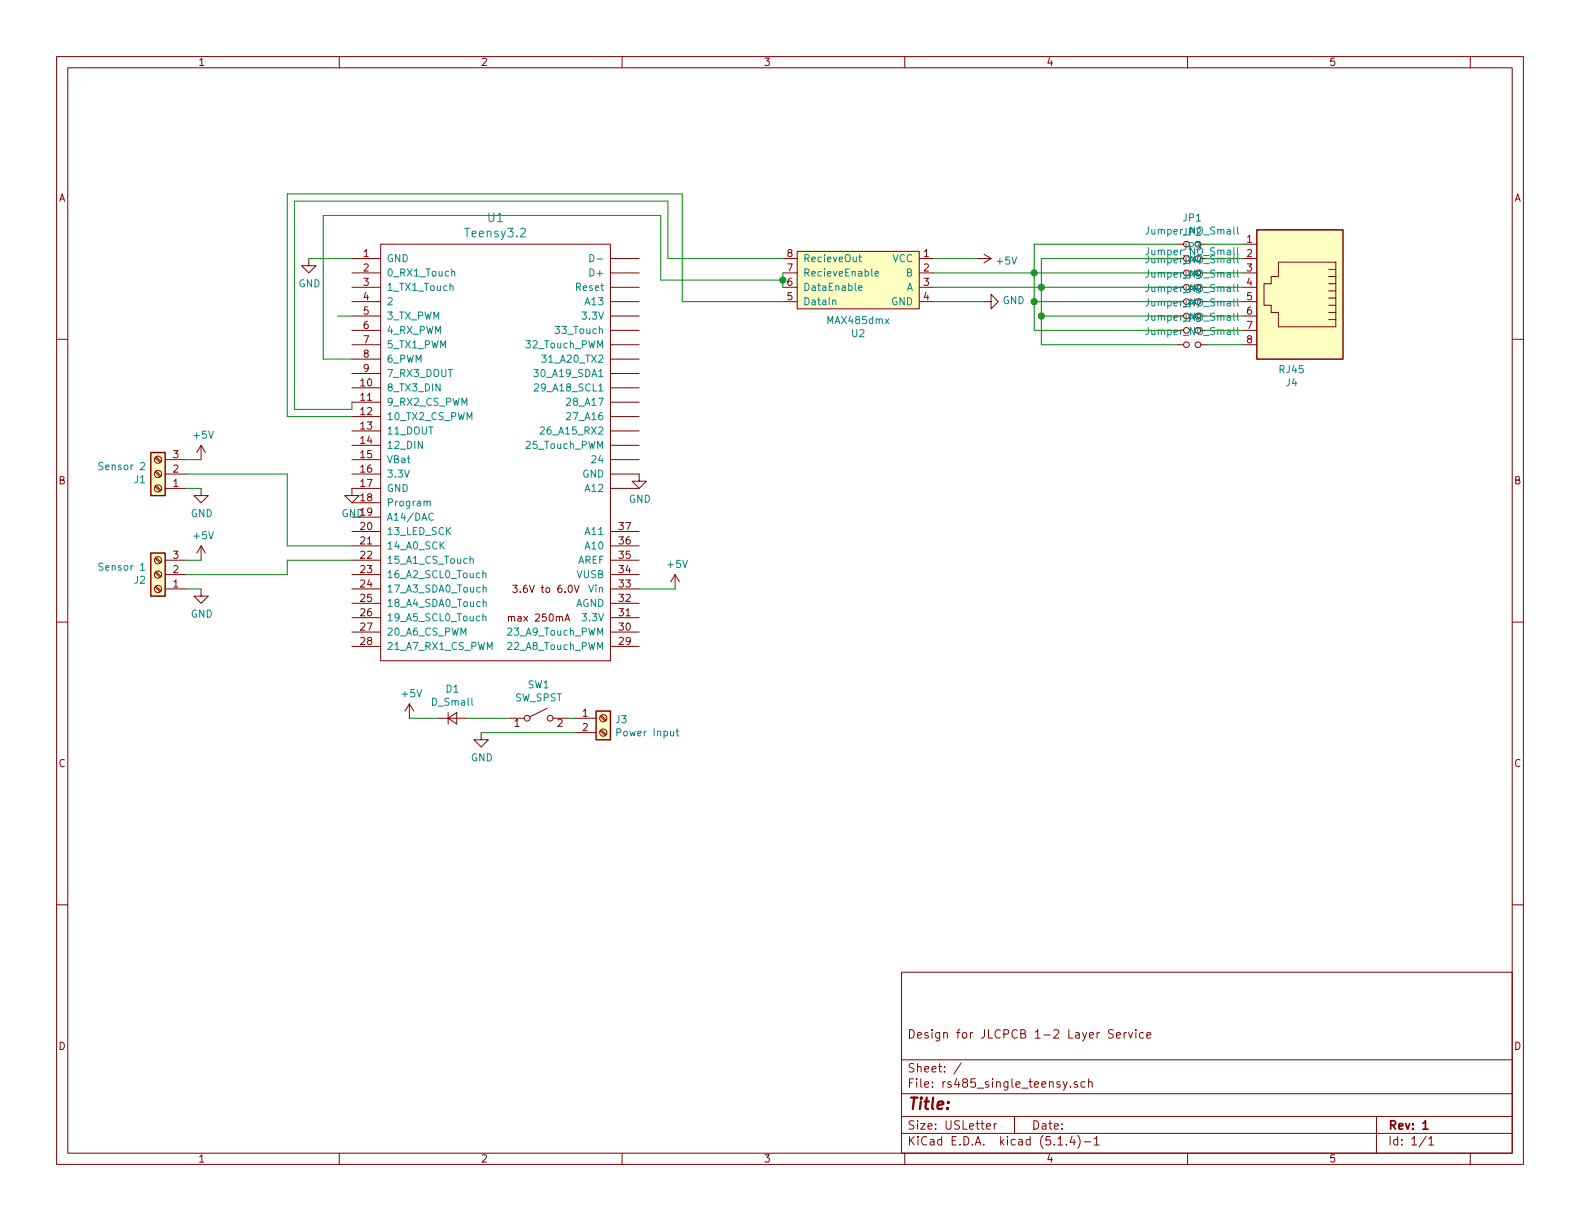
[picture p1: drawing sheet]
<svg xmlns="http://www.w3.org/2000/svg" width="279mm" height="216mm" viewBox="0 0 279 216" stroke-linecap="round" stroke-linejoin="round" font-family="sans-serif">
<g fill="none" stroke="#840000" stroke-width=".18">
<path d="M10 10h259.4v195.9h-259.4zM12 12h255.4v191.9h-255.4zM60 10v2M110 10v2M160 10v2M210 10v2M260 10v2M10 60h2M54.6 45.7v1.3h1.3l-1.3 1.3-1.3-1.3h1.3M62.2 45.7h5.1M62.2 48.3h5.1M62.2 50.8h5.1"/>
<path d="M62.2 53.3h5.1M62.2 55.9h5.1M62.2 58.4h5.1M67.3 43.2h40.6v73.6h-40.6zM107.9 45.7h5.1M107.9 48.3h5.1M107.9 50.8h5.1M107.9 53.3h5.1M107.9 55.9h5.1M107.9 58.4h5.1M138.4 45.7h2.6M138.4 48.3h2.6"/>
<path d="M138.4 50.8h2.6M138.4 53.3h2.6M141 44.5h21.6v10.1h-21.6zM162.6 45.7h2.5M162.6 48.3h2.5M162.6 50.8h2.5M162.6 53.3h2.5M172.7 45.7h2.6M174 53.3h1.3v-1.2l1.2 1.2-1.2 1.3v-1.3M174 45l1.3 .7M175.3 45.7l-1.3 .8M208.3 43.2h1"/>
<path d="M212.3 43.2h1.1M219.7 43.2h2.5M219.7 45.7h2.5M219.7 48.3h2.5M219.7 50.8h2.5M219.7 53.3h2.5M219.7 55.9h2.5M219.7 58.4h2.5M226.1 46.4h10.1v11.4h-10.1v-2.6h-1.3v-1.2h-1.3v-3.8h1.3v-1.3h1.3zM234.9 47.6h1.3M234.9 48.9h1.3M234.9 50.2h1.3"/>
<path d="M234.9 51.4h1.3M234.9 52.7h1.3M234.9 54h1.3M234.9 55.2h1.3M234.9 56.5h1.3M267.4 60h2M35.6 78.7l-.8 1.3M35.6 78.7v2.6M35.6 78.7l.7 1.3M62.2 61h5.1M62.2 68.6h5.1M62.2 71.1h5.1"/>
<path d="M62.2 73.7h5.1M62.2 76.2h5.1M62.2 78.7h5.1M62.2 63.5h5.1M62.2 66h5.1M107.9 61h5.1M107.9 68.6h5.1M107.9 71.1h5.1M107.9 73.7h5.1M107.9 76.2h5.1M107.9 78.7h5.1M107.9 63.5h5.1"/>
<path d="M107.9 66h5.1M208.3 61h1M212.3 61h1.1M219.7 61h2.5M27.4 98.7l.9 .9M27.4 80.9l.9 .9M27.4 83.5l.9 .8M27.4 86l.9 .9M27.6 98.6l.9 .8M27.6 80.8l.9 .8M27.6 83.3l.9 .9M27.6 85.9l.9 .8"/>
<path d="M29.2 81.3h3.8M29.2 83.8h3.8M29.2 86.4h3.8M29.2 99.1h3.8M35.6 86.4v1.2h1.2l-1.2 1.3-1.3-1.3h1.3M35.6 96.5v2.6M35.6 96.5l-.8 1.3M35.6 96.5l.7 1.3M62.2 81.3h5.1M62.2 83.8h5.1M62.2 88.9h5.1M62.2 91.4h5.1"/>
<path d="M62.2 94h5.1M62.2 96.5h5.1M62.2 99.1h5.1M67.3 86.4h-5.1v1.2h1.3l-1.3 1.3-1.2-1.3h1.2M107.9 83.8h5.1v1.3h1.3l-1.3 1.3-1.2-1.3h1.2M107.9 81.3h5.1M107.9 86.4h5.1M107.9 94h5.1M107.9 96.5h5.1M107.9 99.1h5.1M10 110h2M27.4 101.3l.9 .8"/>
<path d="M27.4 103.8l.9 .8M27.6 101.1l.9 .8M27.6 103.6l.9 .9M29.2 101.6h3.8M29.2 104.1h3.8M35.6 104.1v1.3h1.2l-1.2 1.3-1.3-1.3h1.3M62.2 101.6h5.1M62.2 104.1h5.1M62.2 106.7h5.1M62.2 109.2h5.1M62.2 111.8h5.1M62.2 114.3h5.1"/>
<path d="M90.7 103.5h.8l-.5 .5 .4 .1 .1 .4-.3 .2-.5-.1M99.9 109.8l.4-1.2 .4 1.2M100 109.5h.6M101.5 103.5l.5 1.2 .4-1.2M107.9 101.6h5.1M107.9 104.1h5.1M107.9 106.7h5.1M107.9 109.2h5.1M107.9 111.8h5.1M107.9 114.3h5.1M119.4 101.6l-.8 1.3M119.4 101.6v2.5"/>
<path d="M119.4 101.6l.7 1.3M267.4 110h2M72.4 124.5l-.8 1.2M72.4 124.5v2.5M72.4 124.5l.8 1.2M77.5 127h5M79.2 127l1.6-1v2zM79.2 126v2M85.1 129.5v1.3h1.3l-1.3 1.3-1.3-1.3h1.3M90.2 127h2.5M96.8 125.2l-3.1 1.5M97.8 127h2.5"/>
<path d="M101.6 127h3.8M101.6 129.5h3.8M106.1 129.2l.9 .8M106.1 126.7l.9 .8M106.3 129l.9 .9M106.3 126.5l.9 .8M10 160h2M267.4 160h2M159.4 171.9h108v32h-108zM159.4 197.4h108M159.4 193.4h108M159.4 187.4h108"/>
<path d="M170 188l-1.3 1.9M174.4 199.2l.8-.2-.1-.2-.4-.1-.3 .2 .1 .7h.6M175.8 198.7v1M176.2 198.7l-.3 .1-.1 .2M179.4 197.4v3M188.7 191.3l-.5 1.3-.2 .2M189.3 192.1v.2M190.5 191.3h-.4l-.2 .2 .1 .2 .5 .1v.4h-.6M191.9 191.3h-.5l-.2 .2v.6l.2 .2 .5-.1M192.5 191.4l.2-.1h.4v1M192.5 190.8v1.5M196.8 182.1h-.5l-.3 .2 .1 .4 .7 .3v.4l-.2 .2-.6-.1"/>
<path d="M197.4 183.1l.7-.2v-.2l-.5-.1-.2 .2 .1 .7h.6M198.8 182.6v1M199.2 182.6l-.4 .3M199.6 182.6l.3 1 .4-1M200.9 182.1v.1M200.9 182.6v1M202.2 182.7l-.4-.1-.3 .3 .1 .5 .2 .2 .4-.1M202.8 183.1l.7-.2-.1-.2-.4-.1-.2 .2v.7h.6M243.4 197.4v6.5M60 203.9v2M110 203.9v2M159.4 200.4h108"/>
<path d="M160 203.9v2M187.1 202.5h.8M188.6 202.3v.2M189.6 200.9l-.4 1.1h.9M189.9 201.5v1M190.6 200.8a1.71 1.71 0 0 1 0 2.2M191.7 201.9h1.2M193.5 201.4l.4-.4v1.5M193.5 202.5h.9M210 203.9v2M252.2 200.9l-1.2 1.9M252.7 201.4l.4-.4v1.5"/>
<path d="M252.7 202.5h.8M260 203.9v2"/>
<circle cx="209.8" cy="61" r=".51"/>
<circle cx="211.8" cy="61" r=".51"/>
<circle cx="27.9" cy="99.1" r=".63"/>
<circle cx="27.9" cy="83.8" r=".63"/>
<circle cx="27.9" cy="86.4" r=".63"/>
<circle cx="27.9" cy="81.3" r=".63"/>
<circle cx="27.9" cy="104.1" r=".63"/>
<circle cx="27.9" cy="101.6" r=".63"/>
<circle cx="93.2" cy="127" r=".51"/>
<circle cx="97.3" cy="127" r=".51"/>
<circle cx="106.7" cy="129.5" r=".63"/>
<circle cx="106.7" cy="127" r=".63"/>
</g>
<path d="M251.6 198.6l.5-.4v1.5M251.6 199.7h.9" fill="none" stroke="#840000" stroke-width=".3"/>
<g fill="none" stroke="#008484" stroke-width=".18">
<path d="M79.6 50.6l.2-.1 .3 .1v.8M79.9 48.1l.2-.1h.3v.8M104.3 45a.64 .64 0 0 1 .7 .6 .64 .64 0 0 1-.7 .7zM105.6 45.8h1M147.2 53.2l.2-.1h.3l.1 .8M151.8 50.9l.7-.1-.1-.2-.4-.1-.2 .2 .1 .6h.5M151.8 45.4h.5M152 45v1.1l.3 .2M154.8 48.4l.5-.1v-.3h-.4l-.1 .2v.6h.5M203.1 45.2v.9a.39 .39 0 0 1-.5 .4M203.7 45.6v.8l.3 .1 .2-.1M204.2 45.6v.9"/>
<path d="M204.8 45.8l.2-.2 .3 .1 .1 .8M204.8 45.6v.9M205.4 45.8l.1-.2 .3 .1 .1 .8M206.5 45.7l.4-.1 .2 .3-.1 .5h-.5M206.5 45.6v1.3M207.6 46.1l.6-.2v-.2l-.4-.1-.2 .2 .1 .6h.5M212.9 46.6h.9M214.8 45.3l-.5-.1-.2 .1v.4l.6 .2 .1 .4-.2 .2-.5-.1M215.3 45.8l.2-.2 .3 .1 .1 .8M215.3 45.6v.9M215.9 45.8l.2-.2 .3 .1v.8M217 45.7h.5l.1 .8"/>
<path d="M217.6 45.9l-.4 .1-.2 .2v.2h.6M218.2 45.2v1.1l.2 .2M218.8 40.1v1.1l.2 .2M218.8 43.8v1.1l.2 .2M218.8 45.2v1.1l.2 .2M218.8 47.8v1l.2 .2M218.8 50.3v1.1l.2 .2M218.8 52.8v1.1l.2 .2M218.8 55.4v1.1l.2 .1M218.8 57.9v1.1l.2 .2M94.4 65.3h.8l-.5 .5 .4 .1v.6l-.2 .1-.5-.1M94.5 68l.5-.1 .2 .3v.2l-.8 .7h.8"/>
<path d="M95.5 75.6l.5-.1 .3 .3-.8 1h.8M95.8 62.8h.8l-.5 .5 .4 .1 .1 .4-.3 .3-.5-.2M100.2 73.1l.5-.2 .2 .4v.2l-.8 .7h.8M100.2 70.5l.5-.1 .2 .4v.2l-.8 .7h.8M24.8 99.9l.4-.3v1.2M24.8 81.9l.5-.1 .3 .3-.1 .2-.7 .8h.8M75.5 88.8l.2-.2 .3 .1 .1 .8M76.6 90.9a.6 .6 0 0 0-.8 .4 .6 .6 0 0 0 .6 .7l.2-.1M83.1 98.9l.2-.1h.3l.1 .8M24.8 100.8h.8M85.4 101.4l.2-.1 .3 .1v.8M85.4 109.1l.2-.2 .3 .1v.8"/>
<path d="M85.4 100.9v1.3M85.4 108.5v1.3M85.4 104l.2-.1h.3l.1 .8M85.4 106.5l.2-.1 .3 .1 .1 .7M119.6 129.3h.4M119.7 128.9v1l.3 .2"/>
</g>
<g fill="#ffffc2" stroke="#ffffc2" stroke-width=".18">
<path d="M141 44.5h21.6v10.1h-21.6z"/>
<path d="M222.2 40.6h15.3v22.9h-15.3z"/>
<path d="M105.4 125.7h2.5v5.1h-2.5z"/>
<path d="M26.7 97.8h2.5v7.6h-2.5z"/>
<path d="M26.7 80h2.5v7.6h-2.5z"/>
</g>
<path d="M222.2 40.6h15.3v22.9h-15.3zM26.7 97.8h2.5v7.6h-2.5zM26.7 80h2.5v7.6h-2.5zM105.4 125.7h2.5v5.1h-2.5z" fill="none" stroke="#840000" stroke-width=".25"/>
<g fill="none" stroke="#008400" stroke-width=".18">
<path d="M54.6 45.7h7.6M59.7 55.9h2.5M138.4 45.7h-20.3v-10.1h-66v36.8h10.1v-1.3M138.4 53.3h-17.8v-19h-69.8v39.4h11.4M138.4 48.3v2.5M138.4 49.5h-21.6v-11.4h-59.7v25.4h5.1M165.1 45.7h7.6M165.1 48.3h43.2M165.1 50.8h43.2M165.1 53.3h8.9M182.9 53.3h25.4M184.1 55.9h24.2"/>
<path d="M208.3 45.7h-24.2v15.3h24.2M208.3 43.2h-25.4v15.2h25.4M213.4 45.7h6.3M213.4 48.3h6.3M213.4 50.8h6.3M213.4 53.3h6.3M213.4 55.9h6.3M213.4 58.4h6.3M213.4 43.2h6.3M213.4 61h6.3M33 99.1h2.6M33 83.8h17.8v12.7h11.4"/>
<path d="M33 81.3h2.6M33 86.4h2.6M62.2 99.1h-11.4v2.5h-17.8M33 104.1h2.6M113 104.1h6.4M72.4 127h5.1M82.5 127h7.7M85.1 129.5h16.5M100.3 127h1.3"/>
</g>
<g fill="#008400" stroke="#008400" stroke-width=".25">
<circle cx="184.2" cy="50.8" r=".51"/>
<circle cx="138.4" cy="49.5" r=".51"/>
<circle cx="182.9" cy="48.3" r=".51"/>
<circle cx="182.9" cy="53.3" r=".51"/>
<circle cx="184.2" cy="55.9" r=".51"/>
</g>
<text font-size="2.8" fill="#840000" x="160.4" y="196.2">Title:</text>
<g font-size="2.1" fill="#008484">
<text x="82.5" y="42">Teensy3.2</text>
<text x="86.3" y="39.3">U1</text>
</g>
<g font-size="2.1" fill="#840000">
<text x="160.4" y="183.6">Design for JLCPCB 1-2 Layer Service</text>
<text x="160.4" y="189.6">Sheet: /</text>
<text x="160.4" y="192.3">File: rs485_single_teensy.sch</text>
<text x="160.4" y="202.5">KiCad E.D.A. kicad (5.1.4)-1</text>
<text x="160.4" y="199.7">Size: USLetter</text>
<text x="182.4" y="199.7">Date:</text>
<text x="245.4" y="199.7">Rev: 1</text>
<text x="245.4" y="202.5">Id: 1/1</text>
</g>
<g font-size="1.8" fill="#840000">
<text x="35" y="11.6">1</text>
<text x="85" y="11.6">2</text>
<text x="135" y="11.6">3</text>
<text x="185" y="11.6">4</text>
<text x="235" y="11.6">5</text>
<text x="10.4" y="35.6">A</text>
<text x="267.8" y="35.6">A</text>
<text x="64.3" y="45.5">1</text>
<text x="139.2" y="45.5">8</text>
<text x="163.3" y="45.5">1</text>
<text x="220.5" y="42.9">1</text>
<text x="220.5" y="45.5">2</text>
<text x="64.3" y="48">2</text>
<text x="64.3" y="50.5">3</text>
<text x="64.3" y="53.1">4</text>
<text x="139.2" y="53.1">5</text>
<text x="139.2" y="50.5">6</text>
<text x="139.2" y="48">7</text>
<text x="163.3" y="48">2</text>
<text x="163.3" y="50.5">3</text>
<text x="163.3" y="53.1">4</text>
<text x="220.5" y="48">3</text>
<text x="220.5" y="50.5">4</text>
<text x="220.5" y="53.1">5</text>
<text x="64.3" y="55.6">5</text>
<text x="64.3" y="58.2">6</text>
<text x="220.5" y="55.6">6</text>
<text x="220.5" y="58.2">7</text>
<text x="64.3" y="60.7">7</text>
<text x="64.3" y="63.2">8</text>
<text x="64.3" y="65.8">9</text>
<text x="220.5" y="60.7">8</text>
<text x="63.8" y="68.3">10</text>
<text x="63.8" y="70.9">11</text>
<text x="63.8" y="73.4">12</text>
<text x="63.8" y="75.9">13</text>
<text x="30.6" y="83.6">2</text>
<text x="30.6" y="81">3</text>
<text x="63.8" y="78.5">14</text>
<text x="63.8" y="81">15</text>
<text x="63.8" y="83.6">16</text>
<text x="10.4" y="85.6">B</text>
<text x="30.6" y="86.1">1</text>
<text x="63.8" y="86.1">17</text>
<text x="63.8" y="88.6">18</text>
<text x="267.8" y="85.6">B</text>
<text x="60.4" y="91.4">GND19</text>
<text x="63.8" y="93.7">20</text>
<text x="109.5" y="93.7">37</text>
<text x="30.6" y="101.3">2</text>
<text x="30.6" y="98.8">3</text>
<text x="63.8" y="96.3">21</text>
<text x="63.8" y="98.8">22</text>
<text x="63.8" y="101.3">23</text>
<text x="109.5" y="101.3">34</text>
<text x="109.5" y="98.8">35</text>
<text x="109.5" y="96.3">36</text>
<text x="30.6" y="103.9">1</text>
<text x="63.8" y="103.9">24</text>
<text x="63.8" y="106.4">25</text>
<text x="91.6" y="104.8">3.6V to 6.0V</text>
<text x="109.5" y="106.4">32</text>
<text x="109.5" y="103.9">33</text>
<text x="63.8" y="109">26</text>
<text x="63.8" y="111.5">27</text>
<text x="90.3" y="109.9">max 250mA</text>
<text x="109.5" y="111.5">30</text>
<text x="109.5" y="109">31</text>
<text x="63.8" y="114">28</text>
<text x="109.5" y="114">29</text>
<text x="91" y="128.5">1</text>
<text x="98.6" y="128.5">2</text>
<text x="103" y="126.7">1</text>
<text x="103" y="129.3">2</text>
<text x="10.4" y="135.6">C</text>
<text x="267.8" y="135.6">C</text>
<text x="10.4" y="185.6">D</text>
<text x="267.8" y="185.6">D</text>
<text x="35" y="205.5">1</text>
<text x="85" y="205.5">2</text>
<text x="135" y="205.5">3</text>
<text x="185" y="205.5">4</text>
<text x="235" y="205.5">5</text>
</g>
<g font-size="1.8" fill="#008484">
<text x="203" y="41.5">Jumper_NO_Small</text>
<text x="209.2" y="39.2">JP1</text>
<text x="209.2" y="41.7">JP2</text>
<text x="68.3" y="46.4">GND</text>
<text x="142" y="46.4">RecieveOut</text>
<text x="157.8" y="46.4">VCC</text>
<text x="176.4" y="46.8">+5V</text>
<text x="203" y="45.1">Jumper_NO_Small</text>
<text x="209.2" y="44.2">JP3</text>
<text x="209.2" y="46.8">JP4</text>
<text x="52.8" y="50.8">GND</text>
<text x="68.3" y="48.9">0_RX1_Touch</text>
<text x="68.3" y="51.4">1_TX1_Touch</text>
<text x="68.3" y="54">2</text>
<text x="102.1" y="51.4">Reset</text>
<text x="103.7" y="54">A13</text>
<text x="104.6" y="48.9">D+</text>
<text x="142" y="54">DataIn</text>
<text x="142" y="51.4">DataEnable</text>
<text x="142" y="48.9">RecieveEnable</text>
<text x="157.6" y="54">GND</text>
<text x="160.3" y="48.9">B</text>
<text x="160.3" y="51.4">A</text>
<text x="177.3" y="53.8">GND</text>
<text x="203" y="49.1">Jumper_NO_Small</text>
<text x="203" y="51.6">Jumper_NO_Small</text>
<text x="209.2" y="49.3">JP5</text>
<text x="209.2" y="51.9">JP6</text>
<text x="68.3" y="56.5">3_TX_PWM</text>
<text x="68.3" y="59.1">4_RX_PWM</text>
<text x="98.7" y="59.1">33_Touch</text>
<text x="103.3" y="56.5">3.3V</text>
<text x="146.5" y="57.3">MAX485dmx</text>
<text x="150.6" y="59.6">U2</text>
<text x="203" y="54.2">Jumper_NO_Small</text>
<text x="203" y="56.7">Jumper_NO_Small</text>
<text x="203" y="59.3">Jumper_NO_Small</text>
<text x="209.2" y="54.4">JP7</text>
<text x="209.2" y="56.9">JP8</text>
<text x="68.3" y="61.6">5_TX1_PWM</text>
<text x="68.3" y="64.1">6_PWM</text>
<text x="93.4" y="61.6">32_Touch_PWM</text>
<text x="96.5" y="64.1">31_A20_TX2</text>
<text x="226.3" y="66">RJ45</text>
<text x="68.3" y="69.2">8_TX3_DIN</text>
<text x="68.3" y="71.8">9_RX2_CS_PWM</text>
<text x="68.3" y="66.7">7_RX3_DOUT</text>
<text x="95" y="66.7">30_A19_SDA1</text>
<text x="95.2" y="69.2">29_A18_SCL1</text>
<text x="100.7" y="71.8">28_A17</text>
<text x="227.5" y="68.3">J4</text>
<text x="34.3" y="77.6">+5V</text>
<text x="68.3" y="74.3">10_TX2_CS_PWM</text>
<text x="68.3" y="76.8">11_DOUT</text>
<text x="96.3" y="76.8">26_A15_RX2</text>
<text x="100.7" y="74.3">27_A16</text>
<text x="17.8" y="83.1">Sensor 2</text>
<text x="68.3" y="79.4">12_DIN</text>
<text x="68.3" y="81.9">VBat</text>
<text x="93.4" y="79.4">25_Touch_PWM</text>
<text x="105" y="81.9">24</text>
<text x="23.8" y="85.4">J1</text>
<text x="68.3" y="84.5">3.3V</text>
<text x="68.3" y="87">GND</text>
<text x="68.3" y="89.5">Program</text>
<text x="103" y="84.5">GND</text>
<text x="103.7" y="87">A12</text>
<text x="111.2" y="88.9">GND</text>
<text x="33.7" y="91.4">GND</text>
<text x="34.3" y="95.4">+5V</text>
<text x="68.3" y="92.1">A14/DAC</text>
<text x="68.3" y="94.6">13_LED_SCK</text>
<text x="103.7" y="94.6">A11</text>
<text x="17.8" y="100.9">Sensor 1</text>
<text x="68.3" y="97.2">14_A0_SCK</text>
<text x="68.3" y="99.7">15_A1_CS_Touch</text>
<text x="102.1" y="99.7">AREF</text>
<text x="103.7" y="97.2">A10</text>
<text x="118.2" y="100.4">+5V</text>
<text x="23.8" y="103.2">J2</text>
<text x="68.3" y="102.2">16_A2_SCL0_Touch</text>
<text x="68.3" y="104.8">17_A3_SDA0_Touch</text>
<text x="68.3" y="107.3">18_A4_SDA0_Touch</text>
<text x="101.7" y="107.3">AGND</text>
<text x="102" y="102.2">VUSB</text>
<text x="104.2" y="104.8">Vin</text>
<text x="33.7" y="109.2">GND</text>
<text x="68.3" y="109.9">19_A5_SCL0_Touch</text>
<text x="68.3" y="112.4">20_A6_CS_PWM</text>
<text x="90.1" y="112.4">23_A9_Touch_PWM</text>
<text x="103.3" y="109.9">3.3V</text>
<text x="68.3" y="114.9">21_A7_RX1_CS_PWM</text>
<text x="90.1" y="114.9">22_A8_Touch_PWM</text>
<text x="71.2" y="123.3">+5V</text>
<text x="76.5" y="124.8">D_Small</text>
<text x="78.9" y="122.5">D1</text>
<text x="91" y="124">SW_SPST</text>
<text x="93.3" y="121.7">SW1</text>
<text x="108.9" y="127.9">J3</text>
<text x="109.4" y="130.2">Power Input</text>
<text x="83.3" y="134.6">GND</text>
</g>
</svg>
